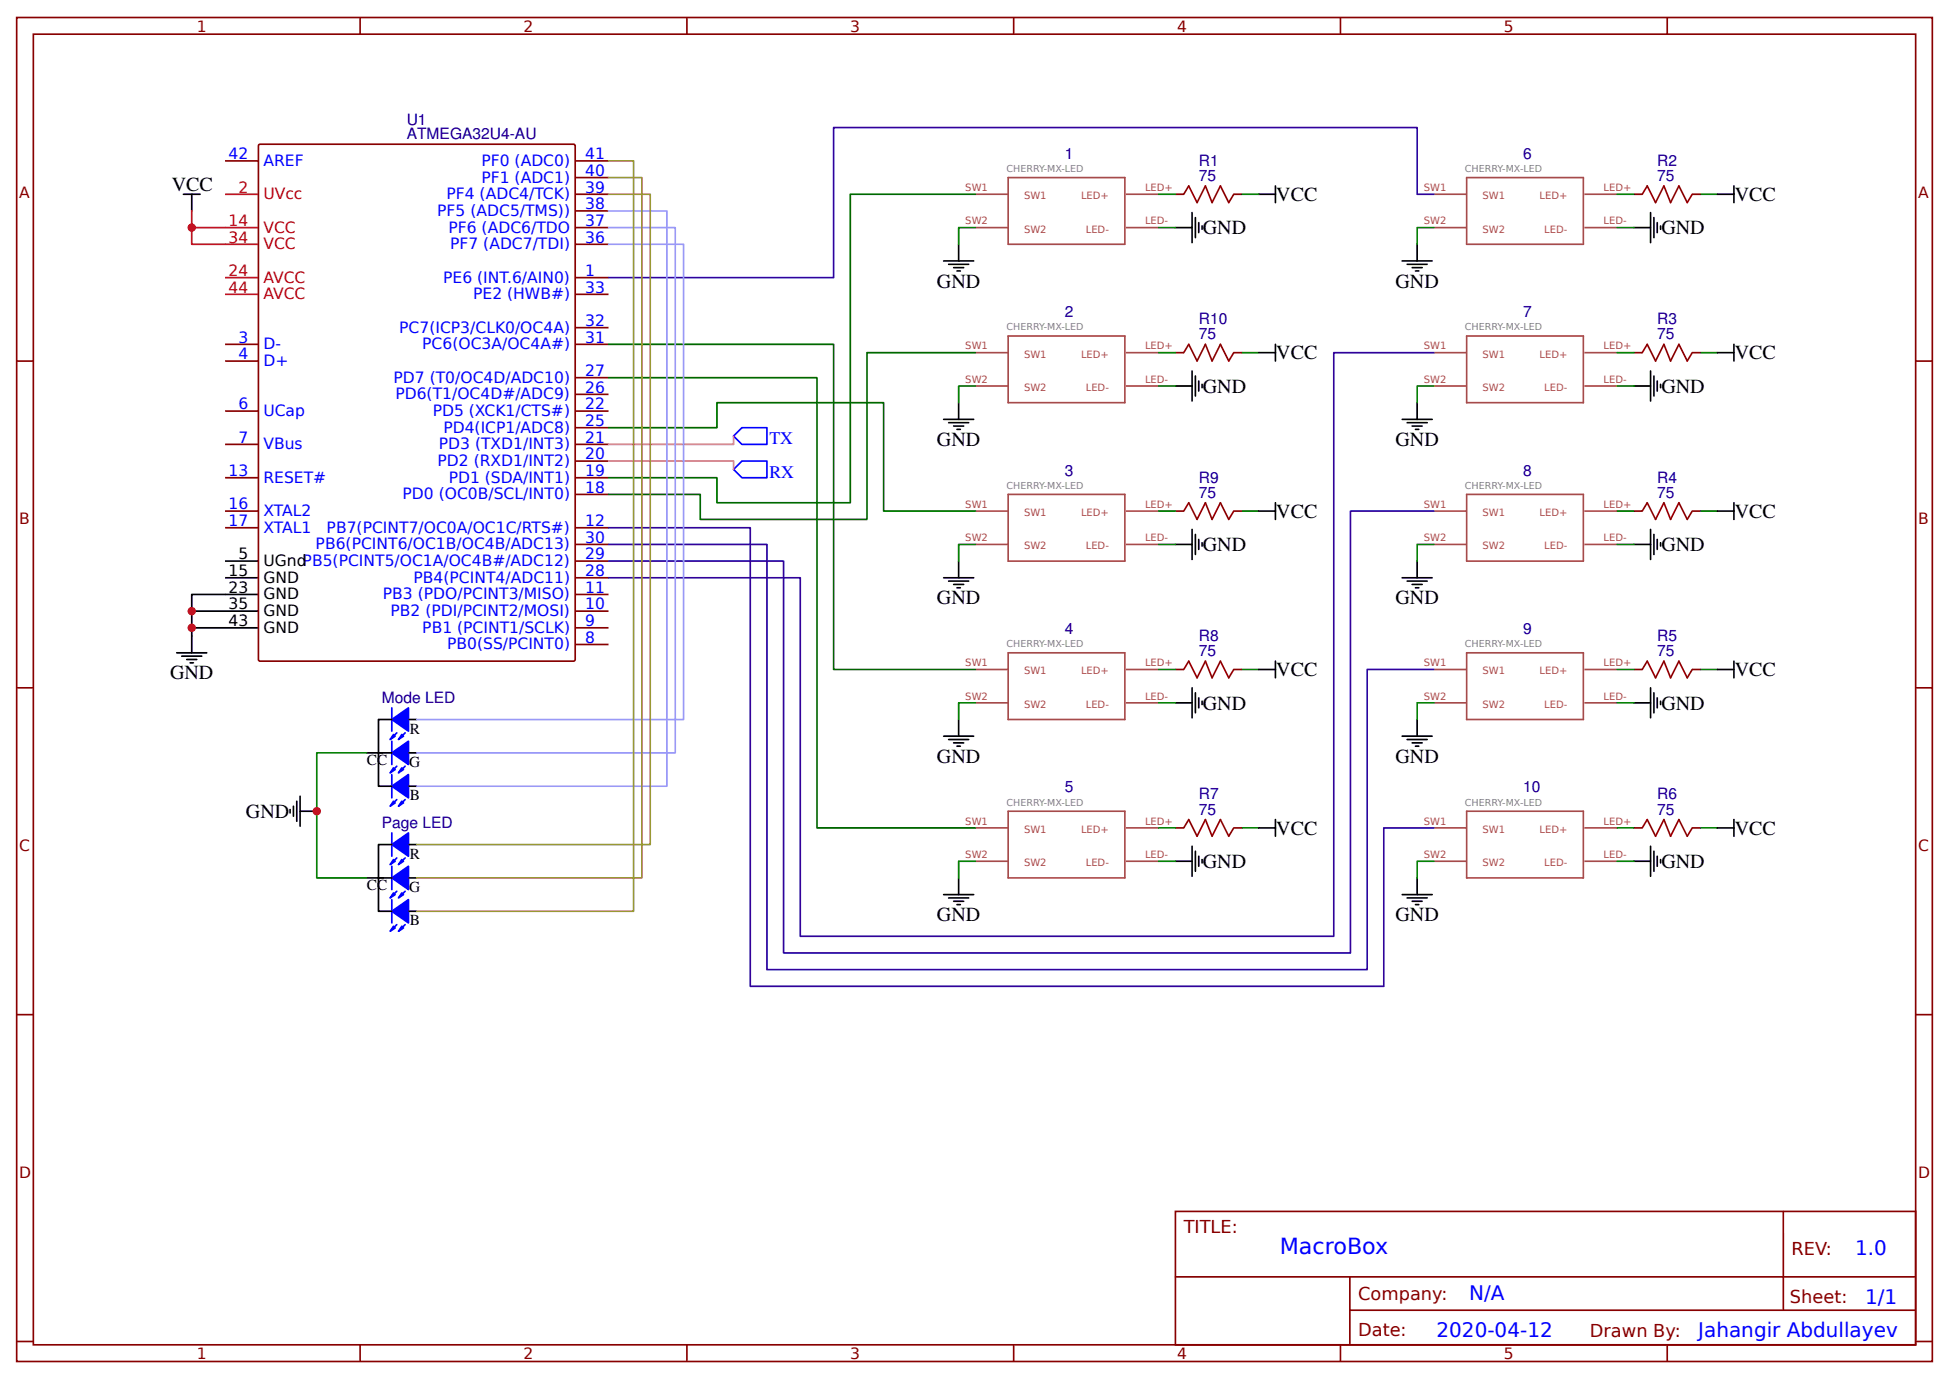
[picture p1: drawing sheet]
<svg xmlns="http://www.w3.org/2000/svg" width="309mm" height="219mm" viewBox="0 0 309 219" stroke-linecap="round" stroke-linejoin="round" font-family="sans-serif">
<g fill="none" stroke="#800" stroke-width=".26">
<path d="M2.6 2.8h304.1v213.2h-304.1zM5.3 5.4h298.7v208h-298.7zM57.1 2.8v2.6M109 2.8v2.6M160.9 2.8v2.6M212.7 2.8v2.6M264.6 2.8v2.6M35.7 25.5h5.3M41.1 22.9h49.9l.2 .1 .1 81.6-.1 .3h-49.9l-.3-.1v-81.6zM91.3 25.5h5.3M91.3 28.2h5.3M91.3 30.8h5.3"/>
<path d="M91.3 33.5h5.3M91.3 36.1h5.3M91.3 38.8h5.3M186.5 30.8h1.4M195.8 30.8h1.3M259.3 30.8h1.3M268.6 30.8h1.3M2.6 57.3h2.7M35.7 57.3h5.3M35.7 54.6h5.3M91.3 46.7h5.3M91.3 54.6h5.3"/>
<path d="M91.3 52h5.3M91.3 59.9h5.3M91.3 44.1h5.3M186.5 56h1.4M195.8 56h1.3M259.3 56h1.3M268.6 56h1.3M304 57.3h2.7M35.7 75.8h5.3M35.7 70.5h5.3M35.7 65.2h5.3M91.3 78.4h5.3"/>
<path d="M91.3 75.8h5.3M91.3 73.2h5.3M91.3 70.5h5.3M91.3 67.9h5.3M91.3 65.2h5.3M91.3 62.6h5.3M35.7 83.7h5.3M35.7 81.1h5.3M91.3 83.7h5.3M91.3 99.6h5.3M91.3 97h5.3M91.3 94.3h5.3"/>
<path d="M91.3 91.7h5.3M91.3 89h5.3M91.3 86.4h5.3M186.5 81.1h1.4M195.8 81.1h1.3M259.3 81.1h1.3M268.6 81.1h1.3M2.6 109.1h2.7M91.3 102.3h5.3M186.5 106.2h1.4M195.8 106.2h1.3M259.3 106.2h1.3"/>
<path d="M268.6 106.2h1.3M304 109.1h2.7M186.5 131.4h1.4M195.8 131.4h1.3M259.3 131.4h1.3M268.6 131.4h1.3M2.6 161h2.7M304 161h2.7M186.5 192.2h117.5v21.2h-117.5zM283 192.2v15.7M2.6 212.9h2.7M57.1 213.4v2.6"/>
<path d="M109 213.4v2.6M160.9 213.4v2.6M186.6 202.6h117.3M212.7 213.4v2.6M214.2 207.9h89.7M214.2 202.6v10.6M264.6 213.4v2.6M304 212.9h2.7"/>
</g>
<g fill="none" stroke="#000" stroke-width=".26">
<path d="M29.1 30.8h2.6M30.4 30.8v2.7M152.1 38.8v2.6M186.5 36.1h2.7M189.2 33.7v4.8M189.7 34.5v3.2M190.2 35.3v1.6M190.8 35.9v.5M199.8 30.8h2.6M202.4 29.5v2.6M224.9 38.8v2.6M259.3 36.1h2.6"/>
<path d="M261.9 33.7v4.8M262.5 34.5v3.2M263 35.3v1.6M263.5 35.9v.5M272.5 30.8h2.7M275.2 29.5v2.6M149.8 41.4h4.7M150.5 41.9h3.2M151.3 42.5h1.6M151.9 43h.5M189.2 58.9v4.7M189.7 59.7v3.1"/>
<path d="M199.8 56h2.6M202.4 54.6v2.7M222.5 41.4h4.8M223.3 41.9h3.2M224.1 42.5h1.6M224.6 43h.6M261.9 58.9v4.7M262.5 59.7v3.1M272.5 56h2.7M275.2 54.6v2.7M149.8 66.5h4.7M150.5 67.1h3.2"/>
<path d="M151.3 67.6h1.6M151.9 68.1h.5M152.1 63.9v2.6M186.5 61.3h2.7M190.2 60.5v1.5M190.8 61v.5M202.4 79.8v2.6M222.5 66.5h4.8M223.3 67.1h3.2M224.1 67.6h1.6M224.6 68.1h.6M224.9 63.9v2.6"/>
<path d="M259.3 61.3h2.6M263 60.5v1.5M263.5 61v.5M275.2 79.8v2.6M35.7 91.7h5.3M35.7 89h5.3M41 99.6h-10.6v4M41 97h-10.6v2.6M41 94.3h-10.6v2.7M149.8 91.7h4.7M150.5 92.2h3.2M151.3 92.7h1.6"/>
<path d="M151.9 93.3h.5M152.1 89v2.7M186.5 86.4h2.7M189.2 84v4.8M189.7 84.8v3.2M190.2 85.6v1.6M190.8 86.1v.6M199.8 81.1h2.6M222.5 91.7h4.8M223.3 92.2h3.2M224.1 92.7h1.6M224.6 93.3h.6"/>
<path d="M224.9 89v2.7M259.3 86.4h2.6M261.9 84v4.8M262.5 84.8v3.2M263 85.6v1.6M263.5 86.1v.6M272.5 81.1h2.7M28 103.6h4.8M28.8 104.1h3.2M29.6 104.6h1.6M30.2 105.2h.5M58.2 119.5h4"/>
<path d="M62.2 114.2h-2.1v10.6h2.1M64.8 114.2h1.3M64.8 119.5h1.3M149.8 116.8h4.7M150.5 117.3h3.2M151.3 117.9h1.6M151.9 118.4h.5M152.1 114.2v2.6M186.5 111.5h2.7M189.2 109.1v4.8M189.7 109.9v3.2M190.2 110.7v1.6"/>
<path d="M190.8 111.3v.5M199.8 106.2h2.6M202.4 104.9v2.7M222.5 116.8h4.8M223.3 117.3h3.2M224.1 117.9h1.6M224.6 118.4h.6M224.9 114.2v2.6M259.3 111.5h2.6M261.9 109.1v4.8M262.5 109.9v3.2M263 110.7v1.6"/>
<path d="M263.5 111.3v.5M272.5 106.2h2.7M275.2 104.9v2.7M46 128.5v.5M46.6 127.9v1.6M47.1 127.1v3.2M47.6 128.7h2.7M47.6 126.3v4.8M58.2 139.3h4M62.2 134h-2.1v10.6h2.1M64.8 124.8h1.3M64.8 134h1.3"/>
<path d="M64.8 139.3h1.3M152.1 139.3v2.6M186.5 136.7h2.7M189.2 134.3v4.7M189.7 135.1v3.1M190.2 135.9v1.6M190.8 136.4v.5M199.8 131.4h2.6M202.4 130v2.7M224.9 139.3v2.6M259.3 136.7h2.6M261.9 134.3v4.7"/>
<path d="M262.5 135.1v3.1M263 135.9v1.6M263.5 136.4v.5M272.5 131.4h2.7M275.2 130v2.7M64.8 144.6h1.3M149.8 141.9h4.7M150.5 142.5h3.2M151.3 143h1.6M151.9 143.5h.5M222.5 141.9h4.8M223.3 142.5h3.2"/>
<path d="M224.1 143h1.6M224.6 143.5h.6"/>
</g>
<path d="M30.4 33.5v2.6h10.6M30.4 36.1v2.7h10.6M35.7 30.8h5.3M35.7 44.1h5.3M35.7 46.7h5.3" fill="none" stroke="#f00" stroke-width=".26"/>
<g fill="none" stroke="#a54b4b" stroke-width=".26">
<path d="M154.8 30.8h5.2M154.8 36.1h5.2M160 28.2h18.5v10.6h-18.5zM178.7 30.8h5.2M178.7 36.1h5.2M227.5 30.8h5.3M227.5 36.1h5.3M232.8 28.2h18.5v10.6h-18.5zM251.4 30.8h5.2M251.4 36.1h5.2M154.8 56h5.2M160 53.3h18.5v10.6h-18.5z"/>
<path d="M178.7 56h5.2M227.5 56h5.3M232.8 53.3h18.5v10.6h-18.5zM251.4 56h5.2M154.8 61.3h5.2M160 78.4h18.5v10.6h-18.5zM178.7 61.3h5.2M227.5 61.3h5.3M232.8 78.4h18.5v10.6h-18.5zM251.4 61.3h5.2M154.8 81.1h5.2M154.8 86.4h5.2"/>
<path d="M178.7 81.1h5.2M178.7 86.4h5.2M227.5 81.1h5.3M227.5 86.4h5.3M251.4 81.1h5.2M251.4 86.4h5.2M154.8 106.2h5.2M154.8 111.5h5.2M160 103.6h18.5v10.6h-18.5zM178.7 106.2h5.2M178.7 111.5h5.2M227.5 106.2h5.3"/>
<path d="M227.5 111.5h5.3M232.8 103.6h18.5v10.6h-18.5zM251.4 106.2h5.2M251.4 111.5h5.2M154.8 131.4h5.2M154.8 136.7h5.2M160 128.7h18.5v10.6h-18.5zM178.7 131.4h5.2M178.7 136.7h5.2M227.5 131.4h5.3M227.5 136.7h5.3M232.8 128.7h18.5v10.6h-18.5z"/>
<path d="M251.4 131.4h5.2M251.4 136.7h5.2"/>
</g>
<path d="M187.9 30.8l.7-1.3 1.4 2.6 1.3-2.6 1.1 2.6 1.3-2.6 1.3 2.6 .8-1.3M260.6 30.8l.8-1.3 1.3 2.6 1.4-2.6 1 2.6 1.3-2.6 1.4 2.6 .8-1.3M187.9 56l.7-1.4 1.4 2.7 1.3-2.7 1.1 2.7 1.3-2.7 1.3 2.7 .8-1.3M260.6 56l.8-1.4 1.3 2.7 1.4-2.7 1 2.7 1.3-2.7 1.4 2.7 .8-1.3M187.9 81.1l.7-1.3 1.4 2.6 1.3-2.6 1.1 2.6 1.3-2.6 1.3 2.6 .8-1.3M260.6 81.1l.8-1.3 1.3 2.6 1.4-2.6 1 2.6 1.3-2.6 1.4 2.6 .8-1.3M187.9 106.2l.7-1.3 1.4 2.7 1.3-2.7 1.1 2.7 1.3-2.7 1.3 2.7 .8-1.4M260.6 106.2l.8-1.3 1.3 2.7 1.4-2.7 1 2.7 1.3-2.7 1.4 2.7 .8-1.4M187.9 131.4l.7-1.4 1.4 2.7 1.3-2.7 1.1 2.7 1.3-2.7 1.3 2.7 .8-1.3M260.6 131.4l.8-1.4 1.3 2.7 1.4-2.7 1 2.7 1.3-2.7 1.4 2.7 .8-1.3" fill="none" stroke="#a00000" stroke-width=".26"/>
<g fill="none" stroke="#080" stroke-width=".26">
<path d="M154.8 36.1h-2.7v2.7M183.9 30.8h2.6M183.9 36.1h2.6M197.1 30.8h2.7M227.5 36.1h-2.6v2.7M256.6 30.8h2.7M256.6 36.1h2.7M269.9 30.8h2.6M183.9 56h2.6M197.1 56h2.7M256.6 56h2.7M269.9 56h2.6"/>
<path d="M154.8 61.3h-2.7v2.6M183.9 61.3h2.6M227.5 61.3h-2.6v2.6M256.6 61.3h2.7M154.8 86.4h-2.7v2.6M183.9 81.1h2.6M183.9 86.4h2.6M197.1 81.1h2.7M227.5 86.4h-2.6v2.6M256.6 81.1h2.7M256.6 86.4h2.7M269.9 81.1h2.6"/>
<path d="M58.2 119.5h-7.9v19.8h7.9M154.8 111.5h-2.7v2.7M183.9 106.2h2.6M183.9 111.5h2.6M197.1 106.2h2.7M227.5 111.5h-2.6v2.7M256.6 106.2h2.7M256.6 111.5h2.7M269.9 106.2h2.6M154.8 136.7h-2.7v2.6M183.9 131.4h2.6M183.9 136.7h2.6"/>
<path d="M197.1 131.4h2.7M227.5 136.7h-2.6v2.6M256.6 131.4h2.7M256.6 136.7h2.7M269.9 131.4h2.6"/>
</g>
<g fill="none" stroke="#00f" stroke-width=".26">
<path d="M116.4 74.5l1.3-1.3h4v2.6h-4zM117.7 67.9h4v2.6h-4l-1.3-1.3zM62.2 112.3v3.7M62.2 117.6v3.7M63 116.3l-.8 .8M64.3 116.3l-.8 .8M62.2 122.9v3.7M62.2 132.2v3.7M62.2 137.5v3.7M63 121.6l-.8 .8M63 126.9l-.8 .8M63 136.1l-.8 .8"/>
<path d="M64.3 121.6l-.8 .8M64.3 126.9l-.8 .8M64.3 136.1l-.8 .8M62.2 142.7v3.7M63 141.4l-.8 .8M63 146.7l-.8 .8M64.3 141.4l-.8 .8M64.3 146.7l-.8 .8"/>
</g>
<path d="M96.6 73.2h19.8v1.3M116.4 69.2v1.3h-19.8" fill="none" stroke="#f0c" stroke-width=".26"/>
<path d="M154.8 30.8h-19.9v49h-21.1v-4h-17.2M96.6 54.6h35.7v51.6h22.5M96.6 59.9h33v71.5h25.2M154.8 56h-17.2v26.4h-26.5v-4h-14.5M96.6 67.9h17.2v-4h26.4v17.2h14.6" fill="none" stroke="#060" stroke-width=".26"/>
<path d="M227.5 30.8h-2.6v-10.6h-92.6v23.9h-35.7M227.5 56h-15.8v92.6h-84.7v-56.9h-30.4M96.6 86.4h25.1v67.5h95.3v-47.7h10.5M96.6 83.7h22.5v72.8h100.5v-25.1h7.9M227.5 81.1h-13.2v70.1h-89.9v-62.2h-27.8" fill="none" stroke="#309" stroke-width=".26"/>
<g fill="#00f" stroke="#00f" stroke-width=".26">
<path d="M63.8 116.5l.2 .3-.8 .5z"/>
<path d="M62.2 114.2l2.6-1.9v3.7z"/>
<path d="M62.2 119.5l2.6-1.9v3.7z"/>
<path d="M62.2 124.8l2.6-1.9v3.7z"/>
<path d="M62.4 116.5l.3 .3-.8 .5z"/>
<path d="M62.4 121.8l.3 .3-.8 .5z"/>
<path d="M63.8 121.8l.2 .3-.8 .5z"/>
<path d="M62.4 127.1l.3 .3-.8 .5z"/>
<path d="M63.8 127.1l.2 .3-.8 .5z"/>
<path d="M63.8 136.4l.2 .3-.8 .5z"/>
<path d="M62.2 134l2.6-1.8v3.7z"/>
<path d="M62.2 139.3l2.6-1.8v3.7z"/>
<path d="M62.2 144.6l2.6-1.9v3.7z"/>
<path d="M62.4 136.4l.3 .3-.8 .5z"/>
<path d="M62.4 141.7l.3 .2-.8 .6z"/>
<path d="M63.8 141.7l.2 .2-.8 .6z"/>
<path d="M62.4 147l.3 .2-.8 .6z"/>
<path d="M63.8 147l.2 .2-.8 .6z"/>
</g>
<path d="M96.6 38.8h11.9v75.4h-42.4M96.6 36.1h10.6v83.4h-41.1M96.6 33.5h9.2v91.3h-39.7" fill="none" stroke="#99f" stroke-width=".26"/>
<path d="M96.6 28.2h5.3v111.1h-35.8M96.6 30.8h6.6v103.2h-37.1M96.6 25.5h3.9v119.1h-34.4" fill="none" stroke="#993" stroke-width=".26"/>
<g fill="#c00">
<circle cx="30.4" cy="36.1" r=".66"/>
<circle cx="30.4" cy="99.6" r=".66"/>
<circle cx="30.4" cy="97" r=".66"/>
<circle cx="50.3" cy="128.7" r=".66"/>
</g>
<text font-size="3.5" fill="#00f" x="203.1" y="199">MacroBox</text>
<g font-size="3.2">
<text x="27.3" y="30.3">VCC</text>
<text x="202.5" y="31.9">VCC</text>
<text x="275.3" y="31.9">VCC</text>
<text x="190.9" y="37.2">GND</text>
<text x="263.6" y="37.2">GND</text>
<text x="148.7" y="45.6">GND</text>
<text x="221.5" y="45.6">GND</text>
<text x="202.5" y="57">VCC</text>
<text x="275.3" y="57">VCC</text>
<text x="190.9" y="62.3">GND</text>
<text x="263.6" y="62.3">GND</text>
<text x="148.7" y="70.8">GND</text>
<text x="221.5" y="70.8">GND</text>
<text x="202.5" y="82.2">VCC</text>
<text x="275.3" y="82.2">VCC</text>
<text x="190.9" y="87.5">GND</text>
<text x="263.6" y="87.5">GND</text>
<text x="148.7" y="95.9">GND</text>
<text x="221.5" y="95.9">GND</text>
<text x="27" y="107.8">GND</text>
<text x="202.5" y="107.3">VCC</text>
<text x="275.3" y="107.3">VCC</text>
<text x="190.9" y="112.6">GND</text>
<text x="263.6" y="112.6">GND</text>
<text x="148.7" y="121">GND</text>
<text x="221.5" y="121">GND</text>
<text x="39" y="129.8">GND</text>
<text x="190.9" y="137.7">GND</text>
<text x="202.5" y="132.4">VCC</text>
<text x="263.6" y="137.7">GND</text>
<text x="275.3" y="132.4">VCC</text>
<text x="148.7" y="146.2">GND</text>
<text x="221.5" y="146.2">GND</text>
</g>
<g font-size="3.2" fill="#00f">
<text x="294.4" y="199.2">1.0</text>
<text x="233.2" y="206.3">N/A</text>
<text x="296" y="206.9">1/1</text>
<text x="228" y="212.2">2020-04-12</text>
<text x="269.5" y="212.1">Jahangir Abdullayev</text>
</g>
<g font-size="2.8" fill="#00f">
<text x="122.1" y="70.5">TX</text>
<text x="122.1" y="75.8">RX</text>
</g>
<g font-size="2.8" fill="#800">
<text x="187.9" y="195.7">TITLE:</text>
<text x="284.3" y="199.2">REV:</text>
<text x="215.5" y="206.3">Company:</text>
<text x="284.1" y="206.8">Sheet:</text>
<text x="215.5" y="212.1">Date:</text>
<text x="252.3" y="212.1">Drawn By:</text>
</g>
<g font-size="2.5" fill="#800">
<text x="31.2" y="5">1</text>
<text x="83.1" y="5">2</text>
<text x="134.9" y="5">3</text>
<text x="186.8" y="5">4</text>
<text x="238.7" y="5">5</text>
<text x="3" y="31.4">A</text>
<text x="304.4" y="31.4">A</text>
<text x="3" y="83.2">B</text>
<text x="304.4" y="83.2">B</text>
<text x="3" y="135.1">C</text>
<text x="304.4" y="135.1">C</text>
<text x="3" y="186.9">D</text>
<text x="304.4" y="186.9">D</text>
<text x="31.2" y="215.6">1</text>
<text x="83.1" y="215.6">2</text>
<text x="134.9" y="215.6">3</text>
<text x="186.8" y="215.6">4</text>
<text x="238.7" y="215.6">5</text>
</g>
<g font-size="2.5" fill="#000080">
<text x="64.6" y="22">ATMEGA32U4-AU</text>
<text x="64.6" y="19.8">U1</text>
<text x="169" y="25.2">1</text>
<text x="190.2" y="28.7">75</text>
<text x="190.2" y="26.3">R1</text>
<text x="241.7" y="25.2">6</text>
<text x="263" y="28.7">75</text>
<text x="263" y="26.3">R2</text>
<text x="169" y="50.3">2</text>
<text x="190.2" y="53.8">75</text>
<text x="190.2" y="51.4">R10</text>
<text x="241.7" y="50.3">7</text>
<text x="263" y="53.8">75</text>
<text x="263" y="51.4">R3</text>
<text x="169" y="75.5">3</text>
<text x="190.2" y="76.6">R9</text>
<text x="241.7" y="75.5">8</text>
<text x="263" y="76.6">R4</text>
<text x="190.2" y="79">75</text>
<text x="263" y="79">75</text>
<text x="169" y="100.6">4</text>
<text x="190.2" y="101.7">R8</text>
<text x="241.7" y="100.6">9</text>
<text x="263" y="101.7">R5</text>
<text x="190.2" y="104.1">75</text>
<text x="263" y="104.1">75</text>
<text x="60.6" y="111.5">Mode LED</text>
<text x="169" y="125.7">5</text>
<text x="241.7" y="125.7">10</text>
<text x="60.6" y="131.4">Page LED</text>
<text x="190.2" y="129.2">75</text>
<text x="190.2" y="126.8">R7</text>
<text x="263" y="129.2">75</text>
<text x="263" y="126.8">R6</text>
</g>
<g font-size="2.5" fill="#00f">
<text x="36.3" y="25.3">42</text>
<text x="41.8" y="26.3">AREF</text>
<text x="76.4" y="26.3">PF0 (ADC0)</text>
<text x="76.4" y="29">PF1 (ADC1)</text>
<text x="92.9" y="25.3">41</text>
<text x="92.9" y="27.9">40</text>
<text x="69.4" y="34.3">PF5 (ADC5/TMS))</text>
<text x="70.9" y="31.6">PF4 (ADC4/TCK)</text>
<text x="92.9" y="30.6">39</text>
<text x="92.9" y="33.2">38</text>
<text x="92.9" y="35.9">37</text>
<text x="71.2" y="36.9">PF6 (ADC6/TDO</text>
<text x="71.4" y="39.6">PF7 (ADC7/TDI)</text>
<text x="92.9" y="38.5">36</text>
<text x="70.3" y="44.8">PE6 (INT.6/AIN0)</text>
<text x="75.1" y="47.5">PE2 (HWB#)</text>
<text x="92.9" y="46.4">33</text>
<text x="92.9" y="43.8">1</text>
<text x="63.4" y="52.8">PC7(ICP3/CLK0/OC4A)</text>
<text x="92.9" y="51.7">32</text>
<text x="37.9" y="54.4">3</text>
<text x="37.9" y="57">4</text>
<text x="41.8" y="55.4">D-</text>
<text x="41.8" y="58.1">D+</text>
<text x="67" y="55.4">PC6(OC3A/OC4A#)</text>
<text x="92.9" y="54.4">31</text>
<text x="92.9" y="59.7">27</text>
<text x="37.9" y="65">6</text>
<text x="62.5" y="60.7">PD7 (T0/OC4D/ADC10)</text>
<text x="62.7" y="63.4">PD6(T1/OC4D#/ADC9)</text>
<text x="92.9" y="65">22</text>
<text x="92.9" y="62.3">26</text>
<text x="37.9" y="70.2">7</text>
<text x="41.8" y="66">UCap</text>
<text x="41.8" y="71.3">VBus</text>
<text x="68.7" y="66">PD5 (XCK1/CTS#)</text>
<text x="69.6" y="71.3">PD3 (TXD1/INT3)</text>
<text x="70.4" y="68.7">PD4(ICP1/ADC8)</text>
<text x="92.9" y="70.2">21</text>
<text x="92.9" y="67.6">25</text>
<text x="36.3" y="75.5">13</text>
<text x="41.8" y="76.6">RESET#</text>
<text x="69.4" y="74">PD2 (RXD1/INT2)</text>
<text x="71.2" y="76.6">PD1 (SDA/INT1)</text>
<text x="92.9" y="75.5">19</text>
<text x="92.9" y="72.9">20</text>
<text x="36.3" y="83.5">17</text>
<text x="36.3" y="80.8">16</text>
<text x="41.8" y="81.9">XTAL2</text>
<text x="63.9" y="79.2">PD0 (OC0B/SCL/INT0)</text>
<text x="92.9" y="83.5">12</text>
<text x="92.9" y="78.2">18</text>
<text x="41.8" y="84.5">XTAL1</text>
<text x="50.1" y="87.2">PB6(PCINT6/OC1B/OC4B/ADC13)</text>
<text x="51.8" y="84.5">PB7(PCINT7/OC0A/OC1C/RTS#)</text>
<text x="92.9" y="88.8">29</text>
<text x="92.9" y="86.1">30</text>
<text x="60.8" y="95.1">PB3 (PDO/PCINT3/MISO)</text>
<text x="65.6" y="92.5">PB4(PCINT4/ADC11)</text>
<text x="92.9" y="94.1">11</text>
<text x="92.9" y="91.4">28</text>
<text x="62" y="97.8">PB2 (PDI/PCINT2/MOSI)</text>
<text x="67" y="100.4">PB1 (PCINT1/SCLK)</text>
<text x="92.9" y="102">8</text>
<text x="92.9" y="99.4">9</text>
<text x="92.9" y="96.7">10</text>
<text x="71" y="103.1">PB0(SS/PCINT0)</text>
</g>
<g font-size="2.5" fill="#f00">
<text x="36.3" y="35.9">14</text>
<text x="37.9" y="30.6">2</text>
<text x="41.8" y="31.6">UVcc</text>
<text x="36.3" y="38.5">34</text>
<text x="41.8" y="36.9">VCC</text>
<text x="41.8" y="39.6">VCC</text>
<text x="36.3" y="43.8">24</text>
<text x="36.3" y="46.4">44</text>
<text x="41.8" y="44.8">AVCC</text>
<text x="41.8" y="47.5">AVCC</text>
</g>
<g font-size="2.5">
<text x="37.9" y="88.8">5</text>
<text x="41.8" y="89.8">UGndPB5(PCINT5/OC1A/OC4B#/ADC12)</text>
<text x="36.3" y="94.1">23</text>
<text x="36.3" y="91.4">15</text>
<text x="41.8" y="95.1">GND</text>
<text x="41.8" y="92.5">GND</text>
<text x="36.3" y="96.7">35</text>
<text x="36.3" y="99.4">43</text>
<text x="41.8" y="97.8">GND</text>
<text x="41.8" y="100.4">GND</text>
</g>
<g font-size="2.4">
<text x="65" y="116.4">R</text>
<text x="58.2" y="121.4">CC</text>
<text x="64.9" y="121.7">G</text>
<text x="65" y="127">B</text>
<text x="65" y="136.3">R</text>
<text x="58.2" y="141.3">CC</text>
<text x="64.9" y="141.6">G</text>
<text x="65" y="146.8">B</text>
</g>
<g font-size="1.6" fill="#a54b4b">
<text x="153.2" y="30.3">SW1</text>
<text x="153.2" y="35.6">SW2</text>
<text x="162.5" y="31.6">SW1</text>
<text x="171.6" y="31.6">LED+</text>
<text x="181.7" y="30.3">LED+</text>
<text x="181.7" y="35.6">LED-</text>
<text x="226" y="30.3">SW1</text>
<text x="226" y="35.6">SW2</text>
<text x="235.3" y="31.6">SW1</text>
<text x="244.3" y="31.6">LED+</text>
<text x="254.5" y="30.3">LED+</text>
<text x="254.5" y="35.6">LED-</text>
<text x="162.5" y="36.9">SW2</text>
<text x="172.3" y="36.9">LED-</text>
<text x="235.3" y="36.9">SW2</text>
<text x="245.1" y="36.9">LED-</text>
<text x="153.2" y="55.4">SW1</text>
<text x="162.5" y="56.7">SW1</text>
<text x="171.6" y="56.7">LED+</text>
<text x="181.7" y="55.4">LED+</text>
<text x="226" y="55.4">SW1</text>
<text x="235.3" y="56.7">SW1</text>
<text x="244.3" y="56.7">LED+</text>
<text x="254.5" y="55.4">LED+</text>
<text x="153.2" y="60.7">SW2</text>
<text x="162.5" y="62">SW2</text>
<text x="172.3" y="62">LED-</text>
<text x="181.7" y="60.7">LED-</text>
<text x="226" y="60.7">SW2</text>
<text x="235.3" y="62">SW2</text>
<text x="245.1" y="62">LED-</text>
<text x="254.5" y="60.7">LED-</text>
<text x="153.2" y="80.6">SW1</text>
<text x="162.5" y="81.9">SW1</text>
<text x="171.6" y="81.9">LED+</text>
<text x="181.7" y="80.6">LED+</text>
<text x="226" y="80.6">SW1</text>
<text x="235.3" y="81.9">SW1</text>
<text x="244.3" y="81.9">LED+</text>
<text x="254.5" y="80.6">LED+</text>
<text x="153.2" y="85.9">SW2</text>
<text x="162.5" y="87.2">SW2</text>
<text x="172.3" y="87.2">LED-</text>
<text x="181.7" y="85.9">LED-</text>
<text x="226" y="85.9">SW2</text>
<text x="235.3" y="87.2">SW2</text>
<text x="245.1" y="87.2">LED-</text>
<text x="254.5" y="85.9">LED-</text>
<text x="153.2" y="105.7">SW1</text>
<text x="162.5" y="107">SW1</text>
<text x="171.6" y="107">LED+</text>
<text x="181.7" y="105.7">LED+</text>
<text x="226" y="105.7">SW1</text>
<text x="235.3" y="107">SW1</text>
<text x="244.3" y="107">LED+</text>
<text x="254.5" y="105.7">LED+</text>
<text x="153.2" y="111">SW2</text>
<text x="162.5" y="112.3">SW2</text>
<text x="172.3" y="112.3">LED-</text>
<text x="181.7" y="111">LED-</text>
<text x="226" y="111">SW2</text>
<text x="235.3" y="112.3">SW2</text>
<text x="245.1" y="112.3">LED-</text>
<text x="254.5" y="111">LED-</text>
<text x="153.2" y="130.8">SW1</text>
<text x="181.7" y="130.8">LED+</text>
<text x="226" y="130.8">SW1</text>
<text x="254.5" y="130.8">LED+</text>
<text x="153.2" y="136.1">SW2</text>
<text x="162.5" y="132.1">SW1</text>
<text x="162.5" y="137.4">SW2</text>
<text x="171.6" y="132.1">LED+</text>
<text x="172.3" y="137.4">LED-</text>
<text x="181.7" y="136.1">LED-</text>
<text x="226" y="136.1">SW2</text>
<text x="235.3" y="132.1">SW1</text>
<text x="235.3" y="137.4">SW2</text>
<text x="244.3" y="132.1">LED+</text>
<text x="245.1" y="137.4">LED-</text>
<text x="254.5" y="136.1">LED-</text>
</g>
<g font-size="1.5" fill="#838383">
<text x="159.7" y="27.3">CHERRY-MX-LED</text>
<text x="232.5" y="27.3">CHERRY-MX-LED</text>
<text x="159.7" y="52.4">CHERRY-MX-LED</text>
<text x="232.5" y="52.4">CHERRY-MX-LED</text>
<text x="159.7" y="77.6">CHERRY-MX-LED</text>
<text x="232.5" y="77.6">CHERRY-MX-LED</text>
<text x="159.7" y="102.7">CHERRY-MX-LED</text>
<text x="232.5" y="102.7">CHERRY-MX-LED</text>
<text x="159.7" y="127.8">CHERRY-MX-LED</text>
<text x="232.5" y="127.8">CHERRY-MX-LED</text>
</g>
</svg>
